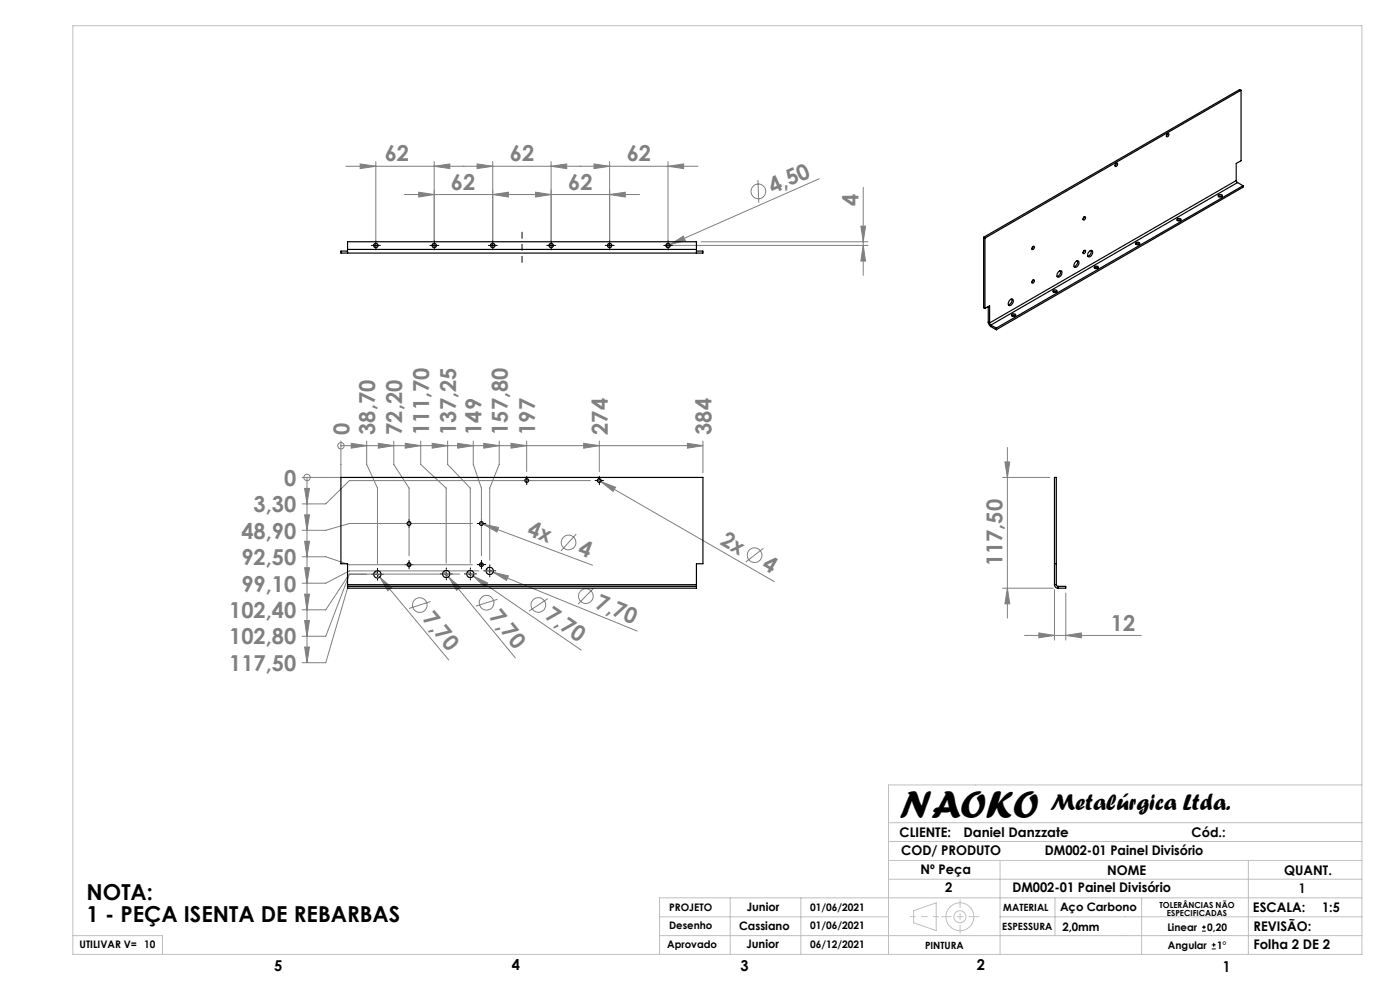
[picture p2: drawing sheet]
<svg xmlns="http://www.w3.org/2000/svg" width="297mm" height="210mm" viewBox="0 0 297 210" stroke-linecap="round" stroke-linejoin="round" font-family="sans-serif">
<g fill="none" stroke="#808080" stroke-width=".21">
<path d="M73.4 35.3h74.7M76.4 34.8l3.3 .5-3.3 .5zM79.7 34.3v16.8M92.1 35.3l3.3-.5v1zM92.1 34.3v16.8M101.2 34.8l3.3 .5-3.3 .5zM104.5 34.3v16.8M116.9 35.3l3.3-.5v1zM116.9 34.3v16.8M126 34.8l3.3 .5-3.3 .5zM129.3 34.3v16.8M141.7 35.3l3.3-.5v1z"/>
<path d="M141.7 34.3v16.8M160.8 38.2l.2 4.8M173.8 37.9l-31.7 14M183.1 39.7v18.7M85.8 41.3h49.9M88.8 40.8l3.3 .5-3.3 .5zM104.5 41.3l3.3-.5v1zM113.6 40.8l3.3 .5-3.3 .5zM129.3 41.3l3.3-.5v1zM142.1 51.9l2.9-1.8 .4 .9zM142.1 51.9l-.8 .3M142.7 52.1h41.4"/>
<path d="M148.7 51.3h35.4M182.6 48h1l-.5 3.3zM183.1 52.1l.5 3.3h-1zM72.3 94.5h.1M72.3 93.5v7.8h-8.2M72.3 94.5h76.8M74.5 94l3.3 .5-3.3 .6zM77.8 93.5v5l2.3 5v16.1M80.3 94l3.2 .5-3.2 .6zM83.5 93.5v5l3.3 5v14.4M86 94l3.3 .5-3.3 .6zM89.3 93.5v5l5.4 5v16"/>
<path d="M91.7 94l3.3 .5-3.3 .6zM95 93.5v5l4.8 5v16M97.1 94l3.3 .5-3.3 .6zM100.4 93.5v5l1.7 5v14.4M102.6 94l3.3 .5-3.3 .6zM105.9 93.5v5l-2 5v15.3M108.4 94l3.3 .5-3.3 .6zM111.7 93.5v6.5M123.8 94l3.3 .5-3.3 .6zM127.1 93.5v6.5M145.8 94l3.3 .5-3.3 .6zM149.1 93.5v6.8"/>
<path d="M213.2 98h1l-.5 3.3zM213.7 94.9v36.2M64.1 118.1h5l5 1.7h26.1M64.6 103.6h1.1l-.6 3.3zM64.6 109.2h1.1l-.6 3.3zM64.6 114.8h1.1l-.6 3.3zM65.1 101.3v39.3M65.1 101.3h.1M100.2 111h-26.1l-5 1.5h-5M101.7 110.9l.8 .3M102.5 111.2l3.3 .7-.4 .9zM102.5 111.2l23.2 8.7"/>
<path d="M122.2 113.3l-3.2 3.5M125.2 101.9h-51.1l-5 5h-5M126.8 101.7l.7 .5M127.5 102.2l3.1 1.2-.5 .8zM127.5 102.2l36.8 21.2M162 116.3l-3.8 2.9M212.7 101.3h10M64.6 120.4h1.1l-.6 3.3zM64.6 126h1.1l-.6 3.4zM64.6 131.6h1.1l-.6 3.4zM64.6 137.3h1.1l-.6 3.3zM73.7 124.8l-4.6 15.8h-5"/>
<path d="M77.8 121.8h-3.7l-5 13.2h-5M79.6 121.2l1 1.2M80.6 122.4l2.5 2.2-.8 .7zM80.6 122.4l14.6 17.6M91.3 127.6l-4.5 1.5M94.2 121.2l.9 1.2M95.1 122.4l2.5 2.2-.7 .6zM95.1 122.4l14.2 17.2M97.5 121.8h-23.4l-5 7.6h-5M99.1 121.3l1.3 .9M100.4 122.2l3 1.4-.6 .9zM100.4 122.2l22.9 15.7"/>
<path d="M101.6 121.1h-27.5l-5 2.6h-5M103.2 120.8l1.4 .6M104.6 121.4l3.2 .8-.3 .9zM104.6 121.4l30.6 12.5M105.5 127.1l-4.6 1.5M116.2 127l-4 2.6M125.9 124.7l-3.3 3.5M212.7 124.8h10.7M213.7 124.8l.5 3.3h-1zM217.3 134.8h24.8M220.4 134.3l3.3 .5-3.3 .5zM223.7 125v10.8"/>
<path d="M226.1 134.8l3.3-.5v1zM226.1 125.8v10"/>
<circle cx="160.9" cy="40.6" r="1.55"/>
<circle cx="72.3" cy="94.6" r=".67"/>
<circle cx="65.1" cy="101.3" r=".68"/>
<circle cx="120.6" cy="115.1" r="1.56"/>
<circle cx="160.1" cy="117.8" r="1.57"/>
<circle cx="89" cy="128.4" r="1.56"/>
<circle cx="103.2" cy="127.9" r="1.56"/>
<circle cx="114.2" cy="128.3" r="1.56"/>
<circle cx="124.3" cy="126.5" r="1.56"/>
</g>
<g fill="none" stroke="#000" stroke-width=".21">
<path d="M79.2 52.1h1M79.7 51.6v1M91.6 52.1h1M92.1 51.6v1M104 52.1h1M104.5 51.6v1M116.4 52.1h1M116.9 51.6v1M128.8 52.1h1M129.3 51.6v1M141.2 52.1h1M141.7 51.6v1"/>
<path d="M86.3 119.8h1M86.3 111h1M86.8 110.6v1M86.8 119.3v1M101.6 119.8h1M101.6 111h1M102.1 110.6v1M102.1 119.3v1M111.2 101.9h1M111.7 101.5v.9M126.6 101.9h1M127.1 101.5v.9"/>
<path d="M79.6 121.8h1M80.1 121.3v1M94.2 121.8h1M94.7 121.2v1.1M99.3 121.8h1M99.8 121.2v1.1M103.4 121.1h1M103.9 120.6v1M255 197.5h.8M255 196.7h.8M255.4 196.3v.8M257.1 201.3h.8"/>
<path d="M257.1 200.4h.8M257.5 200v.9"/>
</g>
<g fill="none" stroke="#c0c0c0" stroke-width=".21">
<path d="M15.5 5.5h273.4v197h-273.4zM188.5 178.5h100.4M188.5 174.5h100.4M288.9 166.5h-100.4v36M15.5 198.5h19v4M139.9 194.5h48.6M139.9 198.5h149M154.9 190.5v12M169.9 190.5v12M188.5 182.5h100.4M188.5 186.5h100.4M193.8 193.2l4.8-1.7v5.9l-4.8-1.7z"/>
<path d="M212.2 194.5h76.7M212.2 182.5v20M223.8 190.5v8M242.2 190.5v12M264.8 182.5v20M288.9 190.5h-149v12"/>
<circle cx="203.6" cy="194.5" r="1.27"/>
<circle cx="203.7" cy="194.5" r="2.96"/>
</g>
<g fill="none" stroke="#808080" stroke-width=".25">
<path d="M232.2 56.6l.3-.1a.32 .32 0 0 1 .4 0 .32 .32 0 0 1 0 .5 .32 .32 0 0 1-.4 0l-.4-.2zM240.9 51.6a.41 .41 0 0 1 .5-.3 .41 .41 0 0 1 .3 .5l-.5 .1-.3-.1zM249.7 46.5l.3-.2a.32 .32 0 0 1 .5 .1 .32 .32 0 0 1-.1 .4 .32 .32 0 0 1-.4 0l-.3-.1zM258.4 41.4a.41 .41 0 0 1 .5-.2 .41 .41 0 0 1 .3 .5l-.4 .1-.3-.1zM214.7 66.7l.3-.1a.32 .32 0 0 1 .5 .3 .32 .32 0 0 1-.6 .2h-.1a.2 .2 0 0 1-.2-.1 .2 .2 0 0 1 .1-.3zM223.3 61.7a.44 .44 0 0 1 .5-.2 .44 .44 0 0 1 .4 .4l-.5 .1z"/>
<circle cx="79.7" cy="52.1" r=".45"/>
<circle cx="92.1" cy="52.1" r=".45"/>
<circle cx="104.5" cy="52.1" r=".45"/>
<circle cx="116.9" cy="52.1" r=".45"/>
<circle cx="129.3" cy="52.1" r=".45"/>
<circle cx="141.7" cy="52.1" r=".45"/>
</g>
<g fill="none" stroke="#000" stroke-width=".21" stroke-dasharray="15.2 1.3 1.3 1.3">
<path d="M79.2 52.1h-.4M79.7 51.6v-.5M79.7 52.6v.4M80.2 52.1h.5M91.6 52.1h-.4M92.1 51.6v-.5M92.1 52.6v.4M92.6 52.1h.5M104 52.1h-.4M104.5 51.6v-.5M104.5 52.6v.4M105 52.1h.5"/>
<path d="M116.4 52.1h-.4M116.9 51.6v-.5M116.9 52.6v.4M117.4 52.1h.5M128.8 52.1h-.4M129.3 51.6v-.5M129.3 52.6v.4M129.8 52.1h.5M141.2 52.1h-.4M141.7 51.6v-.5M141.7 52.6v.4M142.2 52.1h.5"/>
<path d="M86.3 119.8h-.4M86.3 111h-.4M86.8 119.3v-.4M86.8 110.5v-.4M86.8 111.5v.4M87.3 119.8h.4M87.3 111h.4M101.6 111h-.4M101.6 119.8h-.4M102.1 110.5v-.4M102.1 111.5v.4M102.1 119.3v-.4"/>
<path d="M102.6 111h.4M102.6 119.8h.4M111.2 101.9h-.4M111.7 101.4v-.4M111.7 102.4v.4M112.2 101.9h.4M126.6 101.9h-.4M127.1 101.4v-.4M127.1 102.4v.4M127.6 101.9h.4M79.1 121.8h-.3M80.1 120.8v-.2"/>
<path d="M80.1 122.8v.3M81.1 121.8h.3M86.8 120.3v.4M93.7 121.7h-.3M94.7 120.7v-.2M94.7 122.7v.3M95.7 121.7h.3M98.8 121.7h-.3M99.8 120.7v-.2M99.8 122.7v.3M100.8 121.7h.3M102.1 120.3v.4"/>
<path d="M102.9 121.1h-.3M103.9 120.1v-.3M103.9 122.1v.3M104.9 121.1h.3"/>
</g>
<path d="M203.7 190.8v7.2" fill="none" stroke="#c0c0c0" stroke-width=".21" stroke-dasharray="15.2 1.3 1.3 1.3" stroke-dashoffset="13.6"/>
<path d="M207.6 194.4h-7.9" fill="none" stroke="#c0c0c0" stroke-width=".21" stroke-dasharray="15.2 1.3 1.3 1.3" stroke-dashoffset="13.2"/>
<path d="M193.1 194.4h6" fill="none" stroke="#c0c0c0" stroke-width=".21" stroke-dasharray="15.2 1.3 1.3 1.3" stroke-dashoffset="14.1"/>
<path d="M110.7 55.7v-6.4" fill="none" stroke="#000" stroke-width=".21" stroke-dasharray="15.2 1.3 1.3 1.3" stroke-dashoffset="13.9"/>
<g fill="#808080">
<path d="M142.1 51.9l2.9-1.8 .4 .9z"/>
<path d="M95.1 122.4l2.5 2.2-.7 .6z"/>
<path d="M80.6 122.4l2.5 2.2-.8 .7z"/>
<path d="M100.4 122.2l3 1.4-.6 .9z"/>
<path d="M127.5 102.2l3.1 1.2-.5 .8z"/>
<path d="M104.6 121.4l3.2 .8-.3 .9z"/>
<path d="M102.5 111.2l3.3 .7-.4 .9z"/>
<path d="M64.6 103.6h1.1l-.6 3.3zM64.6 109.2h1.1l-.6 3.3zM64.6 114.8h1.1l-.6 3.3zM64.6 120.4h1.1l-.6 3.3zM64.6 126h1.1l-.6 3.4zM64.6 131.6h1.1l-.6 3.4zM64.6 137.3h1.1l-.6 3.3z"/>
<path d="M74.5 94l3.3 .5-3.3 .6zM80.3 94l3.2 .5-3.2 .6zM86 94l3.3 .5-3.3 .6zM91.7 94l3.3 .5-3.3 .6zM97.1 94l3.3 .5-3.3 .6zM102.6 94l3.3 .5-3.3 .6zM108.4 94l3.3 .5-3.3 .6zM123.8 94l3.3 .5-3.3 .6zM145.8 94l3.3 .5-3.3 .6z"/>
<path d="M92.1 35.3l3.3-.5v1zM76.4 34.8l3.3 .5-3.3 .5z"/>
<path d="M113.6 40.8l3.3 .5-3.3 .5zM129.3 41.3l3.3-.5v1zM88.8 40.8l3.3 .5-3.3 .5zM104.5 41.3l3.3-.5v1z"/>
<path d="M101.2 34.8l3.3 .5-3.3 .5zM116.9 35.3l3.3-.5v1z"/>
<path d="M220.4 134.3l3.3 .5-3.3 .5zM226.1 134.8l3.3-.5v1z"/>
<path d="M126 34.8l3.3 .5-3.3 .5zM141.7 35.3l3.3-.5v1z"/>
<path d="M213.7 124.8l.5 3.3h-1zM213.2 98h1l-.5 3.3z"/>
<path d="M182.6 48h1l-.5 3.3zM183.1 52.1l.5 3.3h-1z"/>
</g>
<g fill="none" stroke="#000" stroke-width=".25">
<path d="M263.3 19.1v15l-1 .6v3.6M263.3 19.1l-54.3 31.4M263.3 19.1l-.3-.1-54.3 31.3M236.7 34.7l.1-.1a.34 .34 0 0 1 .3 .4 .34 .34 0 0 1-.3 .3l-.3-.1zM236.8 34.6l-.3 .5M247.6 28.4l.2-.1a.38 .38 0 0 1 .1 .5 .38 .38 0 0 1-.5 .2zM247.7 28.4l-.3 .4M262.3 38.3l.2 .4M262.3 38.3l-52.4 30.2M262.5 38.7l-52.3 30.3M262.5 38.7l1.2 .7M263.7 39.4v.3l-52.4 30.2"/>
<path d="M263.7 39.4l-52.4 30.2M73.7 52.9v.8M73.7 52.9v-1.6h74v1.6M73.7 53.3h-1.4v.4h76.8v-.4h-1.4M73.7 52.9h74M147.7 52.9v.8M208.7 50.3v15l.3 .1M208.7 50.3l.3 .2M209 50.5v14.9M219 59.5l.3-.1a.38 .38 0 0 1 0 .4 .38 .38 0 0 1-.4 .2zM219 52.3l.3-.1a.38 .38 0 0 1 0 .5 .38 .38 0 0 1-.4 .2zM219.2 52.3l-.3 .5"/>
<path d="M219.2 59.4l-.3 .5M224.6 57.6a.38 .38 0 0 1 .6-.1 .38 .38 0 0 1 0 .5 .66 .66 0 0 1-.3 .6 .66 .66 0 0 1-.7 0l.1-.5zM225 57.4a1.01 1.01 0 0 1-.7 1.3M228.1 55.7a.46 .46 0 0 1 .7-.3 .46 .46 0 0 1 0 .7 .57 .57 0 0 1-.3 .5 .57 .57 0 0 1-.6-.1l-.1-.3zM228.6 55.3a1.02 1.02 0 0 1-.7 1.3M229.9 46.1l.1-.1a.3 .3 0 0 1 .2 .4 .3 .3 0 0 1-.5 .1zM229.9 53.2l.1-.1a.36 .36 0 0 1 .3 .4 .36 .36 0 0 1-.4 .3l-.2-.2zM230 46l-.3 .5M230 53.1l-.3 .5M231 53.4a.45 .45 0 0 1 .7-.2 .45 .45 0 0 1 0 .7 .52 .52 0 0 1-.4 .5 .52 .52 0 0 1-.6-.2zM231.5 53.1a1.1 1.1 0 0 1-.7 1.3M232.2 56.6a.46 .46 0 0 1 .4-.1 .46 .46 0 0 1 .4 .3 .44 .44 0 0 1-.5 .2 .44 .44 0 0 1-.3-.4z"/>
<path d="M232.2 56.9h.7M240.9 51.6a.53 .53 0 0 1 .9 .1 .48 .48 0 0 1-.5 .2 .48 .48 0 0 1-.4-.3zM241 51.8h.7M249.8 46.4a.42 .42 0 0 1 .4-.1 .42 .42 0 0 1 .3 .4 .4 .4 0 0 1-.5 .2 .4 .4 0 0 1-.2-.5zM249.8 46.8h.7M258.4 41.4a.53 .53 0 0 1 .9 .1 .48 .48 0 0 1-.4 .3 .48 .48 0 0 1-.5-.4zM258.5 41.7h.7M209 65.4l.9-.5v3.6M209.7 68.3l.1 .4 .4 .6M209.7 68.3l.2 .2M209.7 65v3.3M209.9 68.5l.3 .5"/>
<path d="M210.2 69.3l1.1 .6M210.2 69v.3M210.2 69l1.1 .6M211.3 69.6v.3M214.3 63.6a.44 .44 0 0 1 .6 0 .44 .44 0 0 1 0 .6 .57 .57 0 0 1-.4 .5 .57 .57 0 0 1-.6 0v-.4zM214.6 66.7a.49 .49 0 0 1 .8 .2 .47 .47 0 0 1-.5 .2 .47 .47 0 0 1-.3-.4zM214.6 63.4a.97 .97 0 0 1-.7 1.3M214.7 67h.7M223.4 61.7a.44 .44 0 0 1 .5-.2 .44 .44 0 0 1 .3 .4 .47 .47 0 0 1-.8-.2zM223.4 61.9h.8M223.7 119.6h.4M73.7 124v.4"/>
<path d="M73.7 124v-4.4h-1.4v-18.3h76.8v18.3h-1.4v4.4M73.7 124h74M73.7 124.4h74M73.7 124.4v.4h74v-.4M147.7 124v.4M223.7 124a.73 .73 0 0 0 .8 .8M223.7 124v-22.7h.4v22.7M223.7 124h.4M224.1 124l.1 .3 .3 .1M224.5 124.4v.4M224.5 124.4h1.6v.4h-1.6"/>
<circle cx="79.7" cy="52.1" r=".45"/>
<circle cx="92.1" cy="52.1" r=".44"/>
<circle cx="104.5" cy="52.1" r=".45"/>
<circle cx="116.9" cy="52.1" r=".44"/>
<circle cx="129.3" cy="52.1" r=".45"/>
<circle cx="141.7" cy="52.1" r=".44"/>
<circle cx="86.8" cy="111.1" r=".4"/>
<circle cx="86.8" cy="119.8" r=".41"/>
<circle cx="102.1" cy="111.1" r=".4"/>
<circle cx="102.1" cy="119.8" r=".41"/>
<circle cx="111.7" cy="101.9" r=".4"/>
<circle cx="127.1" cy="101.9" r=".41"/>
<circle cx="80.1" cy="121.8" r=".77"/>
<circle cx="94.7" cy="121.8" r=".76"/>
<circle cx="99.8" cy="121.8" r=".76"/>
<circle cx="103.9" cy="121.1" r=".78"/>
</g>
<text font-size="8.5" x="190.9" y="173.5">NAOKO</text>
<text font-size="4.9" x="222.8" y="171.9">Metalúrgica Ltda.</text>
<g font-size="4.7" fill="#808080">
<text x="81.6" y="34.3">62</text>
<text x="108.2" y="34.3">62</text>
<text x="133" y="34.3">62</text>
<text x="95.7" y="40.3">62</text>
<text x="120.6" y="40.3">62</text>
<text x="163.9" y="41.1" transform="rotate(-24 163.9 41.1)">4,50</text>
<text x="182.1" y="43.6" transform="rotate(-90 182.1 43.6)">4</text>
<text x="74.1" y="92.2" transform="rotate(-90 74.1 92.2)">0</text>
<text x="79.6" y="92.2" transform="rotate(-90 79.6 92.2)">38,70</text>
<text x="85.3" y="92.2" transform="rotate(-90 85.3 92.2)">72,20</text>
<text x="91" y="92.2" transform="rotate(-90 91 92.2)">111,70</text>
<text x="96.8" y="92.2" transform="rotate(-90 96.8 92.2)">137,25</text>
<text x="102.2" y="92.2" transform="rotate(-90 102.2 92.2)">149</text>
<text x="107.7" y="92.2" transform="rotate(-90 107.7 92.2)">157,80</text>
<text x="113.5" y="92.2" transform="rotate(-90 113.5 92.2)">197</text>
<text x="128.9" y="92.2" transform="rotate(-90 128.9 92.2)">274</text>
<text x="150.9" y="92.2" transform="rotate(-90 150.9 92.2)">384</text>
<text x="60.3" y="103">0</text>
<text x="53.8" y="108.6">3,30</text>
<text x="111.7" y="113.5" transform="rotate(21 111.7 113.5)">4x</text>
<text x="51.2" y="114.3">48,90</text>
<text x="51.2" y="119.9">92,50</text>
<text x="122.4" y="117.6" transform="rotate(21 122.4 117.6)">4</text>
<text x="152.7" y="115.4" transform="rotate(30 152.7 115.4)">2x</text>
<text x="51.2" y="125.5">99,10</text>
<text x="161.5" y="120.5" transform="rotate(30 161.5 120.5)">4</text>
<text x="212.7" y="120.1" transform="rotate(-90 212.7 120.1)">117,50</text>
<text x="48.6" y="131.1">102,40</text>
<text x="89.4" y="131.4" transform="rotate(50 89.4 131.4)">7,70</text>
<text x="103.5" y="130.9" transform="rotate(51 103.5 130.9)">7,70</text>
<text x="115.4" y="131.2" transform="rotate(34 115.4 131.2)">7,70</text>
<text x="126" y="129" transform="rotate(22 126 129)">7,70</text>
<text x="48.6" y="136.7">102,80</text>
<text x="235.7" y="133.7">12</text>
<text x="48.6" y="142.3">117,50</text>
</g>
<g font-size="4.7">
<text x="18.4" y="191">NOTA:</text>
<text x="18.4" y="195.5">1 - PEÇA ISENTA DE REBARBAS</text>
</g>
<g font-size="3.2">
<text x="58.2" y="205.9">5</text>
<text x="108.6" y="205.8">4</text>
<text x="157.1" y="205.9">3</text>
<text x="207.2" y="205.9">2</text>
<text x="259.4" y="206.1">1</text>
</g>
<g font-size="2.8">
<text x="190.9" y="177.5">CLIENTE:</text>
<text x="204.4" y="177.5">Daniel Danzzate</text>
<text x="252.8" y="177.5">Cód.:</text>
<text x="191.2" y="181.3">COD/ PRODUTO</text>
<text x="195.3" y="185.5">Nº Peça</text>
<text x="221.6" y="181.3">DM002-01 Painel Divisório</text>
<text x="234.9" y="185.6">NOME</text>
<text x="272.5" y="185.6">QUANT.</text>
<text x="200.5" y="189.3">2</text>
<text x="214.8" y="189.3">DM002-01 Painel Divisório</text>
<text x="275.6" y="189.3">1</text>
<text x="265.8" y="193.5">ESCALA:</text>
<text x="265.9" y="197.5">REVISÃO:</text>
<text x="280.5" y="193.5">1:5</text>
<text x="265.9" y="201.3">Folha 2 DE 2</text>
</g>
<g font-size="2.5">
<text x="156.8" y="197.4">Cassiano</text>
<text x="158.4" y="193.3">Junior</text>
<text x="224.9" y="193.3">Aço Carbono</text>
<text x="225.4" y="197.5">2,0mm</text>
<text x="158.3" y="201.1">Junior</text>
</g>
<g font-size="2.2">
<text x="141.9" y="197.2">Desenho</text>
<text x="142" y="193.2">PROJETO</text>
<text x="171.9" y="197.2">01/06/2021</text>
<text x="171.9" y="193.2">01/06/2021</text>
<text x="247.7" y="197.5">Linear</text>
<text x="256.1" y="197.5">0,20</text>
<text x="16.9" y="201">UTILIVAR V= 10</text>
<text x="141.5" y="201">Aprovado</text>
<text x="171.9" y="201">06/12/2021</text>
<text x="247.8" y="201.3">Angular</text>
<text x="258.2" y="201.3">1°</text>
</g>
<g font-size="2.1">
<text x="212.6" y="197.3">ESPESSURA</text>
<text x="212.8" y="193.2">MATERIAL</text>
<text x="196.2" y="201.3">PINTURA</text>
</g>
<g font-size="1.8">
<text x="246" y="192.5">TOLERÂNCIAS NÃO</text>
<text x="247.6" y="194.3">ESPECIFICADAS</text>
</g>
</svg>
